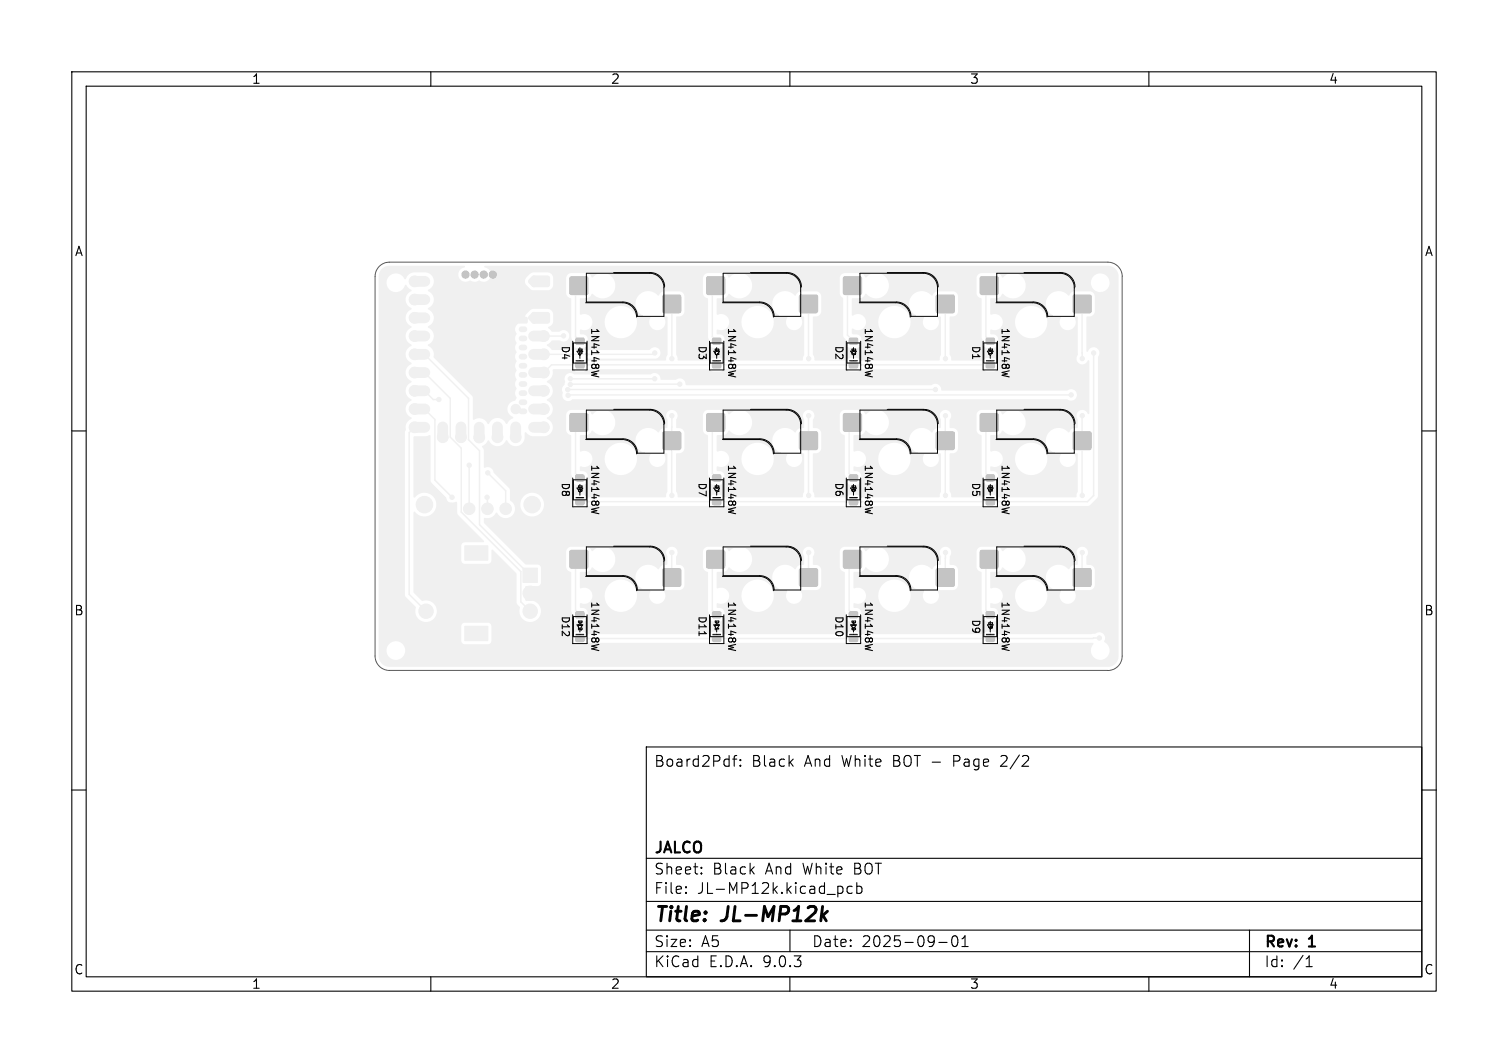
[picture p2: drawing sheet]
<svg xmlns="http://www.w3.org/2000/svg" width="210mm" height="148mm" viewBox="0 0 210 148" stroke-linecap="round" stroke-linejoin="round" font-family="sans-serif">
<g fill="#f0f0f0" stroke="#f0f0f0" stroke-width=".14">
<path d="M92.3 41.1h.2h2.2l.1 .2-.1 2.2-.1 .1-2.3-.1v-.2z"/>
<path d="M79.4 38.6l.2-.1 2.2 .1 .1 .2-.1 2.1-.2 .1-2.2-.1-.1-.1z"/>
<path d="M149.5 60.2l.2-.1 2.2 .1 .1 .2-.1 2.1-.2 .1-2.2-.1-.1-.1z"/>
<path d="M136.6 57.6h.1h2.3v.2v2.2l-.2 .1-2.2-.1-.1-.2z"/>
<path d="M64.7 76h3.2v2h-3.2z"/>
<path d="M64.7 87.2h3.2v2h-3.2z"/>
<path d="M72.8 79.1h2v2h-2z"/>
<path d="M74.1 43.6l.3-.1 2 .1 .1 .2v1.1l-.3 .1-2-.1-.2-.2z"/>
<path d="M73.7 44l.5-.4 .2-.1 .6 .5 .1 .3-.5 .6-.3 .1-.6-.6z"/>
<path d="M75.1 41.1l.3-.1h.9l.2 .3-.1 1-.3 .2-1-.1-.1-.3z"/>
<path d="M73.6 41.1l.3-.1h2.3l.3 .2v1l-.2 .2-.2 .1-2.3-.1-.2-.2z"/>
<path d="M72.3 44.2h1l.1 .1v.6l-.1 .1h-1l-.1-.2z"/>
<path d="M74.1 38.6l.3-.2 2 .1 .1 .2v1.1l-.3 .1h-2l-.2-.3z"/>
<path d="M73.7 39l.5-.5 .2-.1 .6 .6 .1 .2-.5 .6-.3 .1-.6-.6z"/>
<path d="M62 70h1.6v1.6h-1.6z"/>
<path d="M92.3 60.2l.2-.1 2.2 .1 .1 .2-.1 2.1-.1 .1-2.3-.1v-.1z"/>
<path d="M79.4 57.6h.2h2.2l.1 .2-.1 2.2-.2 .1-2.2-.1-.1-.2z"/>
<path d="M111.4 79.2h.2h2.2l.1 .2-.1 2.2-.2 .1-2.2-.1-.1-.2z"/>
<path d="M98.5 76.7l.1-.1 2.3 .1v.2v2.1l-.2 .1-2.2-.1-.1-.1z"/>
<path d="M111.4 60.2l.2-.1 2.2 .1 .1 .2-.1 2.1-.2 .1-2.2-.1-.1-.1z"/>
<path d="M98.5 57.6h.1h2.3v.2v2.2l-.2 .1-2.2-.1-.1-.2z"/>
<path d="M149.5 41.1h.2h2.2l.1 .2-.1 2.2-.2 .1-2.2-.1-.1-.2z"/>
<path d="M136.6 38.6l.1-.1 2.3 .1v.2v2.1l-.2 .1-2.2-.1-.1-.1z"/>
<path d="M111.4 41.1h.2h2.2l.1 .2-.1 2.2-.2 .1-2.2-.1-.1-.2z"/>
<path d="M98.5 38.6l.1-.1 2.3 .1v.2v2.1l-.2 .1-2.2-.1-.1-.1z"/>
<path d="M130.4 79.2h.2h2.2l.1 .2-.1 2.2-.1 .1-2.3-.1v-.2z"/>
<path d="M117.5 76.7l.2-.1 2.2 .1 .1 .2-.1 2.1-.2 .1-2.2-.1-.1-.1z"/>
<path d="M92.3 79.2h.2h2.2l.1 .2-.1 2.2-.1 .1-2.3-.1v-.2z"/>
<path d="M79.4 76.7l.2-.1 2.2 .1 .1 .2-.1 2.1-.2 .1-2.2-.1-.1-.1z"/>
<path d="M149.5 79.2h.2h2.2l.1 .2-.1 2.2-.2 .1-2.2-.1-.1-.2z"/>
<path d="M136.6 76.7l.1-.1 2.3 .1v.2v2.1l-.2 .1-2.2-.1-.1-.1z"/>
<path d="M130.4 60.2l.2-.1 2.2 .1 .1 .2-.1 2.1-.1 .1-2.3-.1v-.1z"/>
<path d="M117.5 57.6h.2h2.2l.1 .2-.1 2.2-.2 .1-2.2-.1-.1-.2z"/>
<path d="M130.4 41.1h.2h2.2l.1 .2-.1 2.2-.1 .1-2.3-.1v-.2z"/>
<path d="M117.5 38.6l.2-.1 2.2 .1 .1 .2-.1 2.1-.2 .1-2.2-.1-.1-.1z"/>
<path d="M118.3 50.4h1.1v.8h-1.1z"/>
<path d="M118.3 47.1h1.1v.8h-1.1z"/>
<path d="M80.2 88.5h1.1v.8h-1.1z"/>
<path d="M80.2 85.2h1.1v.8h-1.1z"/>
<path d="M99.3 50.4h1v.8h-1z"/>
<path d="M99.3 47.1h1v.8h-1z"/>
<path d="M118.3 88.5h1.1v.8h-1.1z"/>
<path d="M118.3 85.2h1.1v.8h-1.1z"/>
<path d="M118.3 69.5h1.1v.7h-1.1z"/>
<path d="M118.3 66.2h1.1v.7h-1.1z"/>
<path d="M80.2 50.4h1.1v.8h-1.1z"/>
<path d="M80.2 47.1h1.1v.8h-1.1z"/>
<path d="M137.4 88.5h1v.8h-1z"/>
<path d="M137.4 85.2h1v.8h-1z"/>
<path d="M137.4 69.5h1v.7h-1z"/>
<path d="M137.4 66.2h1v.7h-1z"/>
<path d="M99.3 69.5h1v.7h-1z"/>
<path d="M99.3 66.2h1v.7h-1z"/>
<path d="M80.2 69.5h1.1v.7h-1.1z"/>
<path d="M80.2 66.2h1.1v.7h-1.1z"/>
<path d="M99.3 88.5h1v.8h-1z"/>
<path d="M99.3 85.2h1v.8h-1z"/>
<path d="M137.4 50.4h1v.8h-1z"/>
<path d="M137.4 47.1h1v.8h-1z"/>
<circle cx="73.8" cy="85.1" r="1"/>
<circle cx="73.8" cy="82.6" r="1"/>
<circle cx="59.3" cy="85.1" r="1"/>
<circle cx="59.3" cy="80.1" r="1"/>
<circle cx="71.8" cy="57" r=".65"/>
<circle cx="57.7" cy="39.2" r=".75"/>
<circle cx="57.7" cy="41.7" r=".75"/>
<circle cx="57.7" cy="44.3" r=".75"/>
<circle cx="57.7" cy="46.8" r=".75"/>
<circle cx="57.7" cy="49.3" r=".75"/>
<circle cx="57.7" cy="51.9" r=".75"/>
<circle cx="57.7" cy="54.4" r=".75"/>
<circle cx="57.7" cy="57" r=".75"/>
<circle cx="57.7" cy="59.5" r=".75"/>
<circle cx="61.7" cy="60.9" r=".75"/>
<circle cx="64.2" cy="60.9" r=".75"/>
<circle cx="66.7" cy="60.9" r=".75"/>
<circle cx="69.3" cy="60.9" r=".75"/>
<circle cx="71.8" cy="60.9" r=".75"/>
<circle cx="75.7" cy="59.5" r=".75"/>
<circle cx="75.7" cy="57" r=".75"/>
<circle cx="75.7" cy="54.4" r=".75"/>
<circle cx="75.7" cy="51.9" r=".75"/>
<circle cx="75.7" cy="49.3" r=".75"/>
<circle cx="75.7" cy="46.8" r=".75"/>
<circle cx="68.6" cy="38.2" r=".5"/>
<circle cx="67.4" cy="38.2" r=".5"/>
<circle cx="66.1" cy="38.2" r=".5"/>
<circle cx="64.8" cy="38.2" r=".5"/>
<circle cx="59.1" cy="70.3" r="1.15"/>
<circle cx="74.1" cy="70.3" r="1.15"/>
<circle cx="65.3" cy="70.8" r=".8"/>
<circle cx="67.9" cy="70.8" r=".8"/>
<circle cx="70.4" cy="70.8" r=".8"/>
<circle cx="91.2" cy="49.1" r=".3"/>
<circle cx="152.3" cy="49.1" r=".3"/>
<circle cx="78.5" cy="46.8" r=".3"/>
<circle cx="153.1" cy="88.8" r=".3"/>
<circle cx="61.1" cy="55.6" r=".3"/>
<circle cx="67.9" cy="65.8" r=".3"/>
<circle cx="65.3" cy="64.8" r=".3"/>
<circle cx="63" cy="69.2" r=".3"/>
<circle cx="67.8" cy="69.2" r=".3"/>
<circle cx="149.2" cy="55" r=".3"/>
<circle cx="150.7" cy="57.9" r=".3"/>
<circle cx="150.7" cy="69" r=".3"/>
<circle cx="79.1" cy="55.1" r=".3"/>
<circle cx="150.7" cy="76.9" r=".3"/>
<circle cx="150.7" cy="49.9" r=".3"/>
<circle cx="131.7" cy="49.9" r=".3"/>
<circle cx="131.7" cy="69" r=".3"/>
<circle cx="130.3" cy="54.2" r=".3"/>
<circle cx="131.7" cy="76.9" r=".3"/>
<circle cx="131.7" cy="57.9" r=".3"/>
<circle cx="79.1" cy="54.3" r=".3"/>
<circle cx="112.6" cy="69" r=".3"/>
<circle cx="79.4" cy="53.5" r=".3"/>
<circle cx="112.6" cy="57.9" r=".3"/>
<circle cx="112.6" cy="76.9" r=".3"/>
<circle cx="112.6" cy="49.9" r=".3"/>
<circle cx="94.7" cy="53.5" r=".3"/>
<circle cx="79.4" cy="52.7" r=".3"/>
<circle cx="93.6" cy="69" r=".3"/>
<circle cx="93.6" cy="57.9" r=".3"/>
<circle cx="91.2" cy="52.7" r=".3"/>
<circle cx="93.6" cy="76.9" r=".3"/>
<circle cx="93.6" cy="49.9" r=".3"/>
</g>
<g fill="none" stroke="#f0f0f0" stroke-width="1.5">
<path d="M57.7 39.2h1.5M57.7 41.7h1.5M57.7 44.3h1.5M57.7 46.8h1.5M57.7 49.3h1.5M57.7 51.9h1.5M57.7 54.4h1.5M57.7 57h1.5M57.7 59.5h1.5M61.7 59.4v1.5M64.2 59.4v1.5M66.7 59.5v1.4"/>
<path d="M69.3 59.4v1.5M71.8 59.4v1.5M74.3 46.8h1.4M74.3 49.3h1.4M74.3 51.9h1.4M74.3 54.4h1.4M74.3 57h1.4M74.3 59.5h1.4"/>
</g>
<path d="M72.6 57.3h.4M72.6 56h.4M72.6 54.7h.4M72.6 53.5h.4M72.6 52.2h.4M72.6 50.9h.4M72.6 49.7h.4M72.6 48.4h.4M72.6 47.1h.4M72.6 45.8h.4" fill="none" stroke="#f0f0f0" stroke-width=".8"/>
<g fill="none" stroke="#f0f0f0" stroke-width=".2">
<path d="M80.6 39.8l-.4 .4v6.7l.6 .6M99.7 39.8l-.5 .4v6.7l.6 .6M118.7 39.8l-.7 .7v6.2l.9 .8M137.8 39.8l-.5 .4v6.7l.6 .6M57.7 59.5l-.7 .7v22.6l2.3 2.3M59.1 54.4l1.2 1.2h.8M59.1 57l1.5 1.4v8.5l2.4 2.3M59.1 49.3l6.1 6.2v5.7l1.6 1.6v10.2l7 7.1M59.1 51.9l3.6 3.6v5.4l1.5 1.5v8.9l8.3 8.3v4.2l1.3 1.3M78.5 46.8h-2.8M79.1 54.2h51.2M79.1 54.2v.1"/>
<path d="M79.4 52.7h11.8M80.6 58.8l-.4 .5v6.6l.6 .7M91.2 49.1l-.2 .2h-15.3M93.5 42.3l.1 7.6M93.6 57.9v11.1M93.6 59.5h-.1M94.7 53.5h-15.3M99.7 58.8l-.5 .5v6.6l.6 .7M112.6 42.3v7.6M112.6 57.9v11.1M118.7 58.8l-.4 .5v6.6l.6 .7M131.6 42.3l.1 7.6"/>
<path d="M131.7 57.9v11.1M137.8 58.8l-.5 .5v6.6l.6 .7M137.9 50.8h-61.1l-1.1 1.1M149.2 55l-70.1 .1M150.7 42.3v7.6M150.7 57.9v11.1M152.3 49.1v19.9l-.9 .9h-70.6M65.3 64.8v6M67.8 69.2l.1 1.6M67.9 65.8l2.5 2.5v2.5M80.6 77.9l-.4 .4v6.7l.6 .6M93.5 76.9v3.5"/>
<path d="M93.6 76.9h-.1M99.7 77.9l-.5 .4v6.7l.6 .6M112.6 76.9v3.5M118.7 77.9l-.4 .4v6.7l.6 .6M131.7 76.9l-.1 3.5M137.8 77.9l-.5 .4v6.7l.6 .6M150.7 76.9v3.5M153.1 88.8l-72.3 .1"/>
</g>
<path d="M53.2 37.4l.4-.3 .6-.1h10.4l.2 .1-.1 .1a1.02 1.02 0 0 0-.8 1.4 1.02 1.02 0 0 0 1.6 .4 1.29 1.29 0 0 0 1.3 .1 1.01 1.01 0 0 0 1.5-.5 1.01 1.01 0 0 0-.8-1.4l-.1-.1 .2-.1h86.6a1.5 1.5 0 0 1 1.6 1.4v.9h-1.3v-.2a1.3 1.3 0 0 0-1.6-1 1.3 1.3 0 0 0-.9 1.6h-9.2v-.3a1.78 1.78 0 0 0-1.3-1.3 1.78 1.78 0 0 0-1.8 .5h-.1l-.3-.4-.4-.2h-2.2a.75 .75 0 0 0-.7 .7v1h-12.2a1.83 1.83 0 0 0-1.3-1.6 1.83 1.83 0 0 0-1.9 .5 1.05 1.05 0 0 0-.8-.6h-2.3a.75 .75 0 0 0-.6 .7v1h-12.2a1.83 1.83 0 0 0-1.2-1.6 1.83 1.83 0 0 0-2 .5 1.05 1.05 0 0 0-.8-.6h-2.2a.75 .75 0 0 0-.6 .7v1h-12.2a1.78 1.78 0 0 0-1.2-1.6 1.78 1.78 0 0 0-1.9 .5h-.2l-.3-.4-.3-.2h-2.3a.75 .75 0 0 0-.7 .7h-1.8v-.3l-.3-.3-.4-.2h-2l-.5 .2a1.42 1.42 0 0 0-.7 1v.2a1.42 1.42 0 0 0 .7 .9l.5 .2h2a.8 .8 0 0 0 .7-.7v-1h1.8v2.1a.94 .94 0 0 0 .7 .8l.1 5.4 .1 1 .2 .3 .3 .1h1.2l.4-.4 .1-.8a.81 .81 0 0 0-1.1-.7v-.5l.1-.1a1.15 1.15 0 0 0 1.6-1.1 1.15 1.15 0 0 0-1.7-1v-2.2l1.2-.1 .5-.6a1.83 1.83 0 0 0 2 .5 1.83 1.83 0 0 0 1.2-1.7h12.2v1.1a.94 .94 0 0 0 .7 .8v5.4l.2 1 .2 .3 .3 .1h1.2l.3-.4 .1-.8a.81 .81 0 0 0-1-.7l-.1-.5 .1-.1a1.15 1.15 0 0 0 1.7-1.1 1.15 1.15 0 0 0-1.7-1l-.1-2.2 1.2-.1 .5-.6a1.83 1.83 0 0 0 2.1 .5 1.83 1.83 0 0 0 1.1-1.7h12.2l.1 1.2 .1 .3 .3 .4 .1 5.3 .2 .3 .1 .7 .2 .4 .3 .1h1.1l.3-.1 .2-.3v-.9l-.1-.3-.3-.2-.7-.1-.1-.1-.1-.5 .2-.2a1.15 1.15 0 0 0 1.5-.1 1.15 1.15 0 0 0 0-1.6 1.15 1.15 0 0 0-1.6 0l-.1-2.4 1.5-.1 .5-.6a1.83 1.83 0 0 0 2 .5 1.83 1.83 0 0 0 1.2-1.7h12.2v1.1a.94 .94 0 0 0 .7 .8v5.4l.2 1 .2 .3 .3 .1h1.2l.3-.4 .1-.8a.81 .81 0 0 0-1-.7l-.1-.5 .1-.1a1.15 1.15 0 0 0 1.7-1.1 1.15 1.15 0 0 0-1.7-1l-.1-2.2 1.2-.1 .5-.6a1.83 1.83 0 0 0 2.1 .5 1.83 1.83 0 0 0 1.1-1.7h9.2a1.3 1.3 0 0 0 1.4 1 1.3 1.3 0 0 0 1.1-1.4h1.3v9.8h-2.7v-.2a.86 .86 0 0 0-.9-.6 .86 .86 0 0 0-.8 .7l-.1-.1v-4.8a.86 .86 0 0 0 1.2-.7v-2.2l-.3-.5-.4-.1h-2.2a.93 .93 0 0 0-.7 .6l-.2-.1a1.8 1.8 0 0 0-3 .7 1.8 1.8 0 0 0 2 2.3l-.1 .6h-1.7a2.26 2.26 0 0 0-3.5-1.8 2.26 2.26 0 0 0 0 3.9 2.26 2.26 0 0 0 3.5-1.8v-.3h1.7a1.15 1.15 0 0 0 1.4 1.2 1.15 1.15 0 0 0 .6-1.8h.4l.1 .1v5.1a1.04 1.04 0 0 0 .1 1.2h-11.2l-.1-.4-.6-.3-.9 .1-.6 .3h-4.3l-.1-.5-.2-.4 .1-5.2a.86 .86 0 0 0 1.1-.7v-2.2l-.3-.5-.4-.1h-2.1a.93 .93 0 0 0-.8 .6l-.1-.1a1.8 1.8 0 0 0-3 .7 1.8 1.8 0 0 0 2 2.3l-.2 .6h-1.7a2.26 2.26 0 0 0-3.4-1.8 2.26 2.26 0 0 0 0 3.9 2.26 2.26 0 0 0 3.4-1.8v-.3h1.7a1.15 1.15 0 0 0 1.5 1.2 1.15 1.15 0 0 0 .6-1.8h.3l.1 .1v5.2l-.2 .8h-10.9l-.5-.3-1-.1-.6 .4h-4.3l-.1-.1v-.4l-.2-.4v-5.2a.86 .86 0 0 0 1.2-.7v-2.2l-.3-.5-.4-.1h-2.2a.93 .93 0 0 0-.7 .6l-.2-.1a1.8 1.8 0 0 0-3 .7 1.8 1.8 0 0 0 2 2.3l-.1 .6h-1.7a2.26 2.26 0 0 0-3.5-1.8 2.26 2.26 0 0 0 0 3.9 2.26 2.26 0 0 0 3.5-1.8v-.3h1.7a1.15 1.15 0 0 0 1.4 1.2 1.15 1.15 0 0 0 .6-1.8h.4l.1 .1v5.2l-.2 .8h-10.9l-.6-.3-.9-.1-.7 .4h-4.2l-.1-.1-.1-.4-.1-.3v-5.2l.1-.1a.8 .8 0 0 0 1-.7v-2.2l-.3-.5-.4-.1h-2.1a.93 .93 0 0 0-.8 .6l-.1-.1a1.8 1.8 0 0 0-3 .7 1.8 1.8 0 0 0 2 2.3l-.2 .6h-1.7a2.26 2.26 0 0 0-3.4-1.8 2.26 2.26 0 0 0 0 3.9 2.26 2.26 0 0 0 3.4-1.8v-.3h1.7a1.15 1.15 0 0 0 1.5 1.2 1.15 1.15 0 0 0 .6-1.8h.3l.2 .1v5.2l-.3 .8h-10.9l-.1-.1 .1-.2h9.1a.83 .83 0 0 0 1-.5 .83 .83 0 0 0-.4-1 .83 .83 0 0 0-1.1 .3h-13.5l-.7-.6v-.1l.6-.6h1.2a.82 .82 0 0 0 1.1-.1 .82 .82 0 0 0-.1-1.2 .82 .82 0 0 0-1.1 .1h-1l-.3-.4a.21 .21 0 0 1-.2-.1 .21 .21 0 0 1 0-.2 .81 .81 0 0 0 .6-.8v-1.1l-.1-.3-.3-.2-2.3-.1-.5 .2a1.42 1.42 0 0 0-.7 1l.2 .6-.2 .1a1.1 1.1 0 0 0-1.3 .5 1.31 1.31 0 0 0 .1 1.2 .97 .97 0 0 0 0 1.2 1.27 1.27 0 0 0 0 1.3 1.23 1.23 0 0 0 0 1.3 1.23 1.23 0 0 0 0 1.2 1.23 1.23 0 0 0 0 1.3 1.23 1.23 0 0 0 0 1.3 1.23 1.23 0 0 0 0 1.2 .74 .74 0 0 1-.7 .6 1.18 1.18 0 0 0-.5 1.1 1.18 1.18 0 0 0 .8 1v.1l-.6 .4-.3 .4h-.2a1.27 1.27 0 0 0-1.2-.8 1.27 1.27 0 0 0-1.1 .8h-.2a1.36 1.36 0 0 0-2-.6l-.1-.1v-2.9l-.1-.3-5.3-5.4a1.44 1.44 0 0 0-.8-1.6v-.1a1.31 1.31 0 0 0 .8-1.3 1.31 1.31 0 0 0-.8-1.2v-.1a1.31 1.31 0 0 0 .8-1.2 1.31 1.31 0 0 0-.8-1.2v-.1a1.32 1.32 0 0 0 .8-1.3 1.32 1.32 0 0 0-.8-1.2v-.1a1.25 1.25 0 0 0 .8-1.3 1.25 1.25 0 0 0-1.1-1.1l-1.9 .1a1.64 1.64 0 0 0-1 .9 1.49 1.49 0 0 0-1.6-.8 1.31 1.31 0 0 0-.6 2.2 1.31 1.31 0 0 0 2.2-.6h.2l.3 .4 .4 .3v.2a1.27 1.27 0 0 0-.8 1.1 1.27 1.27 0 0 0 .8 1.2v.1a1.33 1.33 0 0 0-.8 1.3 1.33 1.33 0 0 0 .8 1.2v.1a1.27 1.27 0 0 0-.8 1.2 1.27 1.27 0 0 0 .8 1.2v.1a1.33 1.33 0 0 0-.8 1.3 1.33 1.33 0 0 0 .8 1.2v.1a1.27 1.27 0 0 0-.8 1.2 1.27 1.27 0 0 0 .8 1.2v.1a1.33 1.33 0 0 0-.8 1.2 1.33 1.33 0 0 0 .8 1.3v.1a1.31 1.31 0 0 0-.8 1.2 1.31 1.31 0 0 0 .8 1.2v.1a1.34 1.34 0 0 0-.8 1.6l-.1 .3v22.6l.1 .3 1.4 1.4a1.54 1.54 0 0 0 .7 1.9 1.54 1.54 0 0 0 2-.5 1.56 1.56 0 0 0-.1-1.8 1.56 1.56 0 0 0-1.8-.5l-1.1-1.1v-11.1l.2-.2a1.67 1.67 0 0 0 2.4 .3 1.67 1.67 0 0 0 0-2.5 1.67 1.67 0 0 0-2.5 .3l-.1-.1v-8.4l1.7-.1 .5-.1 .2 .1v6.2l.1 .3 2 2.1a.89 .89 0 0 0 1.5 .6v1.5l.2 .3 3.6 3.7-.1 .1h-2.6l-.3 .1-.2 .4 .1 2.2 .4 .3 3.5-.1 .2-.3v-1.5l.1-.1 .1 .1 3.3 3.2v3.9a1.02 1.02 0 0 0 .5 .9 1.51 1.51 0 0 0 1.2 2 1.51 1.51 0 0 0 1.7-1.7 1.51 1.51 0 0 0-2-1.2l-.2-.2v-1.8l1.8-.1 .4-.3v-2.4l-.4-.3h-1.8l-5.7-5.8v-.6l.1-.1a1.46 1.46 0 0 0 1.6-.7 1.4 1.4 0 0 0 2.2 .4 1.38 1.38 0 0 0-.3-2.2v-1.4l-.1-.2-2.1-2.2a.89 .89 0 0 0-1.3-.7l-.1-2.4-.3-.5 .6-.5 .2-.4 .2 .1a1.32 1.32 0 0 0 1.3 .7 1.32 1.32 0 0 0 1.1-.8l.2 .1a1.25 1.25 0 0 0 1.3 .7 1.25 1.25 0 0 0 1.1-1.1v-.7l.1-.1 .8 .5h2a1.27 1.27 0 0 0 1-1.1 1.27 1.27 0 0 0-.8-1.3v-.1a1.33 1.33 0 0 0 .8-1.3 1.33 1.33 0 0 0-.9-1.2l.1-.1a1.31 1.31 0 0 0 .8-1.3 1.31 1.31 0 0 0-.9-1.2l.1-.1a1.38 1.38 0 0 0 .8-1.5l2.7-.1 .5 .3 1 .1 .6-.4h16.9l.6 .3 .9 .1 .7-.4h16.9l.5 .3 1 .1 .6-.4h16.9l.6 .3 .9 .1 .4-.2 .2-.3 .1-.8h11.2a.87 .87 0 0 0 1.4-.4l.1 .2v4.6h-1.7l-.1-.1a.84 .84 0 0 0-1.3-.4h-17.4l-.1-.1a.83 .83 0 0 0-.5-.8 .83 .83 0 0 0-.9 .1h-34.1l-.1-.1a.83 .83 0 0 0-.5-.8 .83 .83 0 0 0-.9 .2h-2l-.1-.1a.83 .83 0 0 0-.5-.8 .83 .83 0 0 0-.9 .1h-10.6a.85 .85 0 0 0-1.1 0 .85 .85 0 0 0-.2 1.1l-.1 .4-.2 .1a.93 .93 0 0 0 0 1.1 .82 .82 0 0 0 .3 .9 .82 .82 0 0 0 1.1-.1h68.8a.83 .83 0 0 0 .9 .1 .83 .83 0 0 0 .5-.8h1.7v2.6l-.2 .1a.82 .82 0 0 0-1.2-.4 .82 .82 0 0 0-.2 1.2v.3h-7.3a1.83 1.83 0 0 0-1.2-1.6 1.83 1.83 0 0 0-2 .6 1.05 1.05 0 0 0-.8-.6h-2.2l-.5 .3-.1 .4v2.2a.77 .77 0 0 0 .6 .6l.1 .1v5.3l.1 .8a.72 .72 0 0 0 .7 .7h.9l.3-.2 .3-.4v-.7a.84 .84 0 0 0-1-.6l-.1-.6 .1-.1a1.15 1.15 0 0 0 1.7-1 1.15 1.15 0 0 0-1.7-1l-.1-2.3 1.2-.1 .5-.6a1.83 1.83 0 0 0 2.1 .6 1.83 1.83 0 0 0 1.1-1.8h7.3l-.1 .9a.91 .91 0 0 0-1.1 .6h-.1a1.81 1.81 0 0 0-3.1 .6 1.81 1.81 0 0 0 2 2.4l-.1 .6h-1.7a2.26 2.26 0 0 0-3.5-1.8 2.26 2.26 0 0 0 0 3.8 2.26 2.26 0 0 0 3.5-1.8v-.2h1.7a1.15 1.15 0 0 0 1.4 1.2 1.15 1.15 0 0 0 .6-1.8l.4-.1 .1 .1v5.2l-.2 .8h-10.9l-.6-.3h-.9l-.7 .3h-4.2h-.1l-.1-.4-.2-.4v-5.2l.2-.1a.81 .81 0 0 0 1-.7v-2.2a.88 .88 0 0 0-1.1-.6l-.1-1.1a.82 .82 0 0 0 0-1.2 .82 .82 0 0 0-1.1 0 .82 .82 0 0 0-.1 1.1v.3h-7.2a1.83 1.83 0 0 0-1.3-1.6 1.83 1.83 0 0 0-1.9 .6 1.05 1.05 0 0 0-.8-.6h-2.3l-.4 .3-.2 .4 .1 2.2a.77 .77 0 0 0 .6 .6l.1 .1v5.3l.1 .8a.72 .72 0 0 0 .6 .7h1l.3-.2 .2-.4v-.7a.84 .84 0 0 0-1-.6v-.6l.1-.1a1.15 1.15 0 0 0 1.6-1 1.15 1.15 0 0 0-1.7-1v-2.3l1.2-.1 .5-.6a1.83 1.83 0 0 0 2 .6 1.83 1.83 0 0 0 1.2-1.8h7.2v.9a.91 .91 0 0 0-1.1 .6h-.1a1.81 1.81 0 0 0-3.1 .6 1.81 1.81 0 0 0 2 2.4l-.2 .6h-1.7a2.26 2.26 0 0 0-3.4-1.8 2.26 2.26 0 0 0 0 3.8 2.26 2.26 0 0 0 3.4-1.8v-.2h1.7a1.15 1.15 0 0 0 1.5 1.2 1.15 1.15 0 0 0 .6-1.8l.3-.1 .1 .1v5.2l-.2 .8h-10.9l-.5-.3h-1l-.6 .3h-4.3h-.1v-.4l-.2-.4v-5.2l.1-.1a.81 .81 0 0 0 1.1-.7v-2.2a.88 .88 0 0 0-1.1-.6l-.1-1.1a.82 .82 0 0 0 0-1.2 .82 .82 0 0 0-1.1 0 .82 .82 0 0 0-.1 1.1v.3h-7.3a1.83 1.83 0 0 0-1.2-1.6 1.83 1.83 0 0 0-2 .6 1.05 1.05 0 0 0-.8-.6h-2.2l-.5 .3-.1 .4v2.2a.77 .77 0 0 0 .6 .6l.1 .1v5.3l.1 .8a.72 .72 0 0 0 .7 .7h.9l.3-.2 .3-.4v-.7a.84 .84 0 0 0-1-.6l-.1-.6 .1-.1a1.15 1.15 0 0 0 1.7-1 1.15 1.15 0 0 0-1.7-1l-.1-2.3 1.2-.1 .5-.6a1.83 1.83 0 0 0 2.1 .6 1.83 1.83 0 0 0 1.1-1.8h7.3l-.1 .9a.91 .91 0 0 0-1.1 .6h-.1a1.81 1.81 0 0 0-3.1 .6 1.81 1.81 0 0 0 2 2.4l-.1 .6h-1.7a2.26 2.26 0 0 0-3.5-1.8 2.26 2.26 0 0 0 0 3.8 2.26 2.26 0 0 0 3.5-1.8v-.2h1.7a1.15 1.15 0 0 0 1.4 1.2 1.15 1.15 0 0 0 .6-1.8l.4-.1 .1 .1v5.2l-.2 .8h-10.9l-.6-.3h-.9l-.7 .3h-4.2h-.1l-.1-.4-.2-.4v-5.2l.2-.1a.81 .81 0 0 0 1-.7v-2.2a.87 .87 0 0 0-1.1-.6v-1.1a.82 .82 0 0 0-.1-1.2 .82 .82 0 0 0-1.1 0 .82 .82 0 0 0 0 1.2v.2h-7.3a1.78 1.78 0 0 0-1.2-1.6 1.78 1.78 0 0 0-1.9 .5l-.2 .1-.3-.5-.3-.1h-2.5l-.3 .3-.1 .3-.1 2.2a.94 .94 0 0 0 .7 .7l.1 5.4 .1 1.1 .2 .2 .3 .2 1.2-.1 .4-.3 .1-.8a.81 .81 0 0 0-1.1-.7v-.6l.1-.1a1.15 1.15 0 0 0 1.6-1 1.15 1.15 0 0 0-1.7-1v-2.3l1.2-.1 .5-.6a1.83 1.83 0 0 0 2 .6 1.83 1.83 0 0 0 1.2-1.8h7.3l-.1 .8-.1 .1a.85 .85 0 0 0-1 .6h-.1a1.81 1.81 0 0 0-3.1 .6 1.81 1.81 0 0 0 2 2.4l-.2 .6h-1.7a2.26 2.26 0 0 0-3.4-1.8 2.26 2.26 0 0 0 0 3.8 2.26 2.26 0 0 0 3.4-1.8v-.2h1.7a1.15 1.15 0 0 0 1.5 1.2 1.15 1.15 0 0 0 .6-1.8l.3-.1 .1 .1v5.2l-.2 .8h-10.9l-.5-.3h-1l-.4 .2-.2 .2v.8h-3.9a1.66 1.66 0 0 0-2.6-1.3 1.66 1.66 0 0 0 0 2.9 1.66 1.66 0 0 0 2.6-1.3v-.3h3.9a.72 .72 0 0 0 .6 .7h1l.5-.3h16.9l.7 .3h.9l.6-.3h16.9l.6 .3h1l.5-.3h16.9l.6 .3h.9l.7-.3 12.7-.1 1.1-1 .1-.3v-19.4l.2-.6h2.7v30.3h-3.3a.85 .85 0 0 0-1.1-.8l-.1-1.1a.82 .82 0 0 0 0-1.1 .82 .82 0 0 0-1.1-.1 .82 .82 0 0 0-.1 1.2v.3h-7.3a1.83 1.83 0 0 0-1.2-1.6 1.83 1.83 0 0 0-2 .5 1.05 1.05 0 0 0-.8-.6h-2.2l-.5 .3-.1 .4v2.1l.2 .5h-2.8a.85 .85 0 0 0-1.1-.8v-1.1a.83 .83 0 0 0-.1-1.2 .83 .83 0 0 0-1.2 .1 .83 .83 0 0 0 .1 1.2l-.1 .2h-7.2v-.3a1.84 1.84 0 0 0-1.4-1.3 1.84 1.84 0 0 0-1.8 .5 1.05 1.05 0 0 0-.8-.6h-2.3l-.4 .3-.2 .4v2.1l.2 .5h-2.7a.85 .85 0 0 0-1.1-.8l-.1-1.1a.82 .82 0 0 0 0-1.1 .82 .82 0 0 0-1.1-.1 .82 .82 0 0 0-.1 1.2v.3h-7.3a1.83 1.83 0 0 0-1.2-1.6 1.83 1.83 0 0 0-2 .5 1.05 1.05 0 0 0-.8-.6h-2.2l-.5 .3-.1 .4v2.1l.2 .5h-2.8a.85 .85 0 0 0-1.1-.8l-.1-1.1a.82 .82 0 0 0 0-1.1 .82 .82 0 0 0-1.1-.1 .82 .82 0 0 0-.1 1.2v.3h-7.2a1.83 1.83 0 0 0-1.3-1.6 1.83 1.83 0 0 0-1.9 .5 1.05 1.05 0 0 0-.8-.6h-2.3l-.4 .3-.2 .4 .1 2.2a.77 .77 0 0 0 .6 .6l.1 .1v5.4l.1 .8a.72 .72 0 0 0 .6 .7l1-.1 .3-.1 .2-.4v-.8a.84 .84 0 0 0-1-.6v-.5l.1-.1a1.15 1.15 0 0 0 1.6-1.1 1.15 1.15 0 0 0-1.7-1v-2.2l1.2-.1 .5-.6a1.84 1.84 0 0 0 2 .5 1.84 1.84 0 0 0 1.2-1.7h7.2v.8l-.4 .1a.87 .87 0 0 0-.8 .6l-.1-.1a1.8 1.8 0 0 0-3 .7 1.8 1.8 0 0 0 2 2.3l-.2 .6h-1.7v-.3a2.26 2.26 0 0 0-3.7-1.3 2.26 2.26 0 0 0 .5 3.8 2.26 2.26 0 0 0 3.2-2.2l1.7 .1a1.15 1.15 0 0 0 1.5 1.1 1.15 1.15 0 0 0 .6-1.8h2.2l.5-.3 .1-.4v-2.1h2.8l.4 .2 .1 .1v5.4l.1 .8a.72 .72 0 0 0 .7 .7l.9-.1 .3-.1 .3-.4v-.8a.84 .84 0 0 0-1-.6l-.1-.5 .1-.1a1.15 1.15 0 0 0 1.7-1.1 1.15 1.15 0 0 0-1.7-1l-.1-2.2 1.2-.1 .5-.6a1.84 1.84 0 0 0 2.1 .5 1.84 1.84 0 0 0 1.1-1.7h7.3v.8l-.5 .1a.87 .87 0 0 0-.7 .6l-.2-.1a1.8 1.8 0 0 0-3 .7 1.8 1.8 0 0 0 2 2.3l-.1 .6h-1.7l-.1-.3a2.26 2.26 0 0 0-3.6-1.3 2.26 2.26 0 0 0 .5 3.8 2.26 2.26 0 0 0 3.2-2.2l1.7 .1a1.15 1.15 0 0 0 1.4 1.1 1.15 1.15 0 0 0 .6-1.8h2.3l.4-.3 .2-.4v-2.1h2.7l.5 .2 .1 .1v5.4l.1 .8a.72 .72 0 0 0 .6 .7l1-.1 .3-.1 .2-.4v-.8a.84 .84 0 0 0-1-.6v-.5l.1-.1a1.15 1.15 0 0 0 1.6-1.1 1.15 1.15 0 0 0-1.7-1v-2.2l1.2-.1 .5-.6a1.84 1.84 0 0 0 2 .5 1.84 1.84 0 0 0 1.2-1.7h7.2v.7l-.1 .2a.86 .86 0 0 0-1 .4l-.1 .2a1.81 1.81 0 0 0-3.1 .5 1.81 1.81 0 0 0 2 2.4l-.2 .6h-1.7v-.3a2.26 2.26 0 0 0-3.7-1.3 2.26 2.26 0 0 0 .5 3.8 2.26 2.26 0 0 0 3.2-2.2l1.7 .1a1.15 1.15 0 0 0 1.5 1.1 1.15 1.15 0 0 0 .6-1.8h2.2l.5-.3 .1-.4v-2.1h2.8l.4 .2 .1 .1v5.4l.1 .8a.72 .72 0 0 0 .7 .7l.9-.1 .3-.1 .3-.4v-.8a.84 .84 0 0 0-1-.6l-.1-.5 .1-.1a1.15 1.15 0 0 0 1.7-1.1 1.15 1.15 0 0 0-1.7-1l-.1-2.2 1.2-.1 .5-.6a1.84 1.84 0 0 0 2.1 .5 1.84 1.84 0 0 0 1.1-1.7h7.3v.8l-.5 .1a.87 .87 0 0 0-.7 .6l-.2-.1a1.8 1.8 0 0 0-3 .7 1.8 1.8 0 0 0 2 2.3l-.1 .6h-1.7l-.1-.3a2.26 2.26 0 0 0-3.6-1.3 2.26 2.26 0 0 0 .5 3.8 2.26 2.26 0 0 0 3.2-2.2l1.7 .1a1.15 1.15 0 0 0 1.4 1.1 1.15 1.15 0 0 0 .6-1.8h2.3l.4-.3 .2-.4v-2.1h3.3v7.8h-87.4l-.1-.4-.3-.1h-3.3l-.3 .1-.2 .3v2.1l.2 .4 .3 .1 3.5-.1 .2-.4v-2h87.4v3.3h-1.3l-.2-.6-.5-.6a.83 .83 0 0 0-.2-1.1 .83 .83 0 0 0-1.1 0l-13.5 .1-.6-.3-.9-.1-.7 .4h-16.9l-.5-.3-1-.1-.6 .4h-16.9l-.6-.3-.9-.1-.7 .4h-16.9l-.5-.3h-1.1a.72 .72 0 0 0-.5 .6v.8l.2 .3 .4 .2 1-.1 .5-.3h16.9l.7 .4 .9-.1 .6-.3h16.9l.6 .4 1-.1 .5-.3h16.9l.7 .4 .9-.1 .6-.3h13.2l.1 .1-.4 .9h-95.5a1.3 1.3 0 0 0-2-1 1.3 1.3 0 0 0 0 2.2 1.3 1.3 0 0 0 2-1v-.2h95.5a1.3 1.3 0 0 0 1.3 1.4 1.3 1.3 0 0 0 1.3-1.4h1.3v.9a1.48 1.48 0 0 1-1.5 1.4h-100.1a1.5 1.5 0 0 1-1.5-1.5v-52.8l.2-.6z" fill="#f0f0f0"/>
<g fill="#c4c4c4" stroke="#c4c4c4" stroke-width=".14">
<path d="M92.3 41.1h.2h2.2l.1 .2-.1 2.2-.1 .1-2.3-.1v-.2z"/>
<path d="M79.4 38.6l.2-.1 2.2 .1 .1 .2-.1 2.1-.2 .1-2.2-.1-.1-.1z"/>
<path d="M149.5 60.2l.2-.1 2.2 .1 .1 .2-.1 2.1-.2 .1-2.2-.1-.1-.1z"/>
<path d="M136.6 57.6h.1h2.3v.2v2.2l-.2 .1-2.2-.1-.1-.2z"/>
<path d="M92.3 60.2l.2-.1 2.2 .1 .1 .2-.1 2.1-.1 .1-2.3-.1v-.1z"/>
<path d="M79.4 57.6h.2h2.2l.1 .2-.1 2.2-.2 .1-2.2-.1-.1-.2z"/>
<path d="M111.4 79.2h.2h2.2l.1 .2-.1 2.2-.2 .1-2.2-.1-.1-.2z"/>
<path d="M98.5 76.7l.1-.1 2.3 .1v.2v2.1l-.2 .1-2.2-.1-.1-.1z"/>
<path d="M111.4 60.2l.2-.1 2.2 .1 .1 .2-.1 2.1-.2 .1-2.2-.1-.1-.1z"/>
<path d="M98.5 57.6h.1h2.3v.2v2.2l-.2 .1-2.2-.1-.1-.2z"/>
<path d="M149.5 41.1h.2h2.2l.1 .2-.1 2.2-.2 .1-2.2-.1-.1-.2z"/>
<path d="M136.6 38.6l.1-.1 2.3 .1v.2v2.1l-.2 .1-2.2-.1-.1-.1z"/>
<path d="M111.4 41.1h.2h2.2l.1 .2-.1 2.2-.2 .1-2.2-.1-.1-.2z"/>
<path d="M98.5 38.6l.1-.1 2.3 .1v.2v2.1l-.2 .1-2.2-.1-.1-.1z"/>
<path d="M130.4 79.2h.2h2.2l.1 .2-.1 2.2-.1 .1-2.3-.1v-.2z"/>
<path d="M117.5 76.7l.2-.1 2.2 .1 .1 .2-.1 2.1-.2 .1-2.2-.1-.1-.1z"/>
<path d="M92.3 79.2h.2h2.2l.1 .2-.1 2.2-.1 .1-2.3-.1v-.2z"/>
<path d="M79.4 76.7l.2-.1 2.2 .1 .1 .2-.1 2.1-.2 .1-2.2-.1-.1-.1z"/>
<path d="M149.5 79.2h.2h2.2l.1 .2-.1 2.2-.2 .1-2.2-.1-.1-.2z"/>
<path d="M136.6 76.7l.1-.1 2.3 .1v.2v2.1l-.2 .1-2.2-.1-.1-.1z"/>
<path d="M130.4 60.2l.2-.1 2.2 .1 .1 .2-.1 2.1-.1 .1-2.3-.1v-.1z"/>
<path d="M117.5 57.6h.2h2.2l.1 .2-.1 2.2-.2 .1-2.2-.1-.1-.2z"/>
<path d="M130.4 41.1h.2h2.2l.1 .2-.1 2.2-.1 .1-2.3-.1v-.2z"/>
<path d="M117.5 38.6l.2-.1 2.2 .1 .1 .2-.1 2.1-.2 .1-2.2-.1-.1-.1z"/>
<path d="M118.3 50.4h1.1v.8h-1.1z"/>
<path d="M118.3 47.1h1.1v.8h-1.1z"/>
<path d="M80.2 88.5h1.1v.8h-1.1z"/>
<path d="M80.2 85.2h1.1v.8h-1.1z"/>
<path d="M99.3 50.4h1v.8h-1z"/>
<path d="M99.3 47.1h1v.8h-1z"/>
<path d="M118.3 88.5h1.1v.8h-1.1z"/>
<path d="M118.3 85.2h1.1v.8h-1.1z"/>
<path d="M118.3 69.5h1.1v.7h-1.1z"/>
<path d="M118.3 66.2h1.1v.7h-1.1z"/>
<path d="M80.2 50.4h1.1v.8h-1.1z"/>
<path d="M80.2 47.1h1.1v.8h-1.1z"/>
<path d="M137.4 88.5h1v.8h-1z"/>
<path d="M137.4 85.2h1v.8h-1z"/>
<path d="M137.4 69.5h1v.7h-1z"/>
<path d="M137.4 66.2h1v.7h-1z"/>
<path d="M99.3 69.5h1v.7h-1z"/>
<path d="M99.3 66.2h1v.7h-1z"/>
<path d="M80.2 69.5h1.1v.7h-1.1z"/>
<path d="M80.2 66.2h1.1v.7h-1.1z"/>
<path d="M99.3 88.5h1v.8h-1z"/>
<path d="M99.3 85.2h1v.8h-1z"/>
<path d="M137.4 50.4h1v.8h-1z"/>
<path d="M137.4 47.1h1v.8h-1z"/>
<circle cx="68.6" cy="38.2" r=".5"/>
<circle cx="67.4" cy="38.2" r=".5"/>
<circle cx="66.1" cy="38.2" r=".5"/>
<circle cx="64.8" cy="38.2" r=".5"/>
</g>
<g fill="none" stroke="#000" stroke-width=".14">
<path d="M81.7 38.1l8.8-.1a2 2 0 0 1 2 2v4.1h-3.7a2 2 0 0 0-2-2.1l-5.1 .1zM85.5 38l5.1-.1a2 2 0 0 1 2 2M100.7 38.1l8.8-.1a2 2 0 0 1 2 2v4.1h-3.7a2 2 0 0 0-2-2.1l-5.1 .1zM104.5 38l5.1-.1a2 2 0 0 1 2 2M119.8 38.1l8.8-.1a2 2 0 0 1 2 2v4.1h-3.7a2 2 0 0 0-2-2.1l-5.1 .1zM123.6 38l5.1-.1a2 2 0 0 1 2 2M138.8 38.1l8.8-.1a2 2 0 0 1 2 2v4.1h-3.7a2 2 0 0 0-2-2.1l-5.1 .1zM142.6 38l5.1-.1a2 2 0 0 1 2 2M79.8 47.5v4h2v-4M79.9 47.7h1.8v2.9h-1.8zM80.2 50.2h1.1M80.8 49.5v.4"/>
<path d="M81.6 42.2h5.1a2 2 0 0 1 2 2M81.7 57.1h8.8a2 2 0 0 1 2 2v4h-3.7a2 2 0 0 0-2-2h-5.1zM85.5 57h5.1a2 2 0 0 1 2 2M98.8 47.5v4h2v-4M98.9 47.7h1.8v2.9h-1.8zM99.3 50.2h1.1M99.8 49.5v.4M100.6 42.2h5.1a2 2 0 0 1 2 2M100.7 57.1h8.8a2 2 0 0 1 2 2v4h-3.7a2 2 0 0 0-2-2h-5.1zM104.5 57h5.1a2 2 0 0 1 2 2M117.9 47.5v4h2v-4M118 47.7h1.8v2.9h-1.8z"/>
<path d="M118.3 50.2h1.1M118.9 49.5v.4M119.7 42.2h5.1a2 2 0 0 1 2 2M119.8 57.1h8.8a2 2 0 0 1 2 2v4h-3.7a2 2 0 0 0-2-2h-5.1zM123.6 57h5.1a2 2 0 0 1 2 2M136.9 47.5v4h2v-4M137 47.7h1.8v2.9h-1.8zM137.4 50.2h1.1M137.5 48.9l.4 .6M137.9 49.5v.4M138.3 48.9l-.4 .6M138.7 42.2h5.1a2 2 0 0 1 2 2"/>
<path d="M138.8 57.1h8.8a2 2 0 0 1 2 2v4h-3.7a2 2 0 0 0-2-2h-5.1zM142.6 57h5.1a2 2 0 0 1 2 2M79.8 66.6v4h2v-4M79.9 66.8h1.8v2.8h-1.8zM80.2 69.3h1.1M80.8 68.6v.4M81.6 61.2h5.1a2 2 0 0 1 2 2M81.7 76.2l8.8-.1a2 2 0 0 1 2 2v4.1h-3.7a2 2 0 0 0-2-2.1l-5.1 .1zM85.5 76.1l5.1-.1a2 2 0 0 1 2 2M98.8 66.6v4h2v-4M98.9 66.8h1.8v2.8h-1.8zM99.3 69.3h1.1"/>
<path d="M99.8 68.6v.4M100.6 61.2h5.1a2 2 0 0 1 2 2M100.7 76.2l8.8-.1a2 2 0 0 1 2 2v4.1h-3.7a2 2 0 0 0-2-2.1l-5.1 .1zM104.5 76.1l5.1-.1a2 2 0 0 1 2 2M117.9 66.6v4h2v-4M118 66.8h1.8v2.8h-1.8zM118.3 69.3h1.1M118.9 68.6v.4M119.7 61.2h5.1a2 2 0 0 1 2 2M119.8 76.2l8.8-.1a2 2 0 0 1 2 2v4.1h-3.7a2 2 0 0 0-2-2.1l-5.1 .1zM123.6 76.1l5.1-.1a2 2 0 0 1 2 2M136.9 66.6v4h2v-4"/>
<path d="M137 66.8h1.8v2.8h-1.8zM137.4 69.3h1.1M137.9 68.6v.4M138.7 61.2h5.1a2 2 0 0 1 2 2M138.8 76.2l8.8-.1a2 2 0 0 1 2 2v4.1h-3.7a2 2 0 0 0-2-2.1l-5.1 .1zM142.6 76.1l5.1-.1a2 2 0 0 1 2 2M79.8 85.6v4h2v-4M79.9 85.9h1.8v2.8h-1.8zM80.2 88.3h1.1M80.8 87.6v.4M81.6 80.3h5.1a2 2 0 0 1 2 2M98.8 85.6v4h2v-4"/>
<path d="M98.9 85.9h1.8v2.8h-1.8zM99.3 88.3h1.1M99.6 87.4v.3M99.8 87.6v.4M100.6 80.3h5.1a2 2 0 0 1 2 2M117.9 85.6v4h2v-4M118 85.9h1.8v2.8h-1.8zM118.3 88.3h1.1M118.9 87.6v.4M119.7 80.3h5.1a2 2 0 0 1 2 2M136.9 85.6v4h2v-4M137 85.9h1.8v2.8h-1.8z"/>
<path d="M137.4 88.3h1.1M137.9 87.6v.4M138.7 80.3h5.1a2 2 0 0 1 2 2"/>
</g>
<g fill="none" stroke="#000" stroke-width=".15">
<path d="M10 10h190v128h-190zM12 12h186v124h-186zM60 10v2M110 10v2M160 10v2M83.1 52.1l-.7 .1 1 .3M102.2 52.1l-.7 .1 1 .3M121.2 52.1l-.7 .1 1 .3M140.3 52.1l-.7 .1 1 .3M10 60h2M83.1 71.1l-.7 .2 1 .2M102.2 71.1l-.7 .2 1 .2"/>
<path d="M121.2 71.1l-.7 .2 1 .2M140.3 71.1l-.7 .2 1 .2M198 60h2M83.1 90.2l-.7 .1 1 .3M97.4 87.9v.6M102.2 90.2l-.7 .1 1 .3M121.2 90.2l-.7 .1 1 .3M140.3 90.2l-.7 .1 1 .3M10 110h2M90 104h108v32h-108zM90 119.5h108M102 105.7h.6"/>
<path d="M102.6 105.2l-.3 .1-.1 .1v1.3M103.1 106.5l-.1 .1 .1 .1M103.1 106.5l.1 .1-.1 .1M103.1 105.8v.1M103.1 106.5v.2M103.1 105.8h.1l-.1 .1M103.1 105.8h-.1l.1 .1M140.2 105.8l-.9 .9h.9M198 110h2M60 136v2M90 132.5h108M90 129.5h108"/>
<path d="M90 125.5h108M95.5 124.2l.1 .1-.1 .1M95.5 124.2v.1v.1M95.5 123.5v.1M95.5 124.2v.2M95.5 123.5h.1l-.1 .1M97.7 121.5v.1v.1M97.7 121.5l-.1 .1 .1 .1M97.7 120.8v.1M97.7 121.5v.2M97.7 120.8h-.1l.1 .1M110 136v2"/>
<path d="M110 129.5v3M117.1 123.4l.3 .3v.4l-.3 .3M118.7 123.5l-.5-.1-.2 .3v.4l.1 .2 .1 .1 .5-.1M119.3 123.5l.4-.1 .3 .3v.4l-.1 .2-.2 .1-.4-.1M119.3 122.9v1.5M130.7 131.2h1.2M132.7 130.4a.36 .36 0 0 1 .3-.1 .36 .36 0 0 1 .3 .3 .77 .77 0 0 1-.4 1.2 .91 .91 0 0 1-.2-1.4zM134 131.8h.8M134 130.7l.4-.4v1.5M160 136v2M174 129.5v6.5M181.9 134.6h.8"/>
<path d="M182 133.4l.3-.3v1.5"/>
</g>
<path d="M114.6 127.4l.5 .8M115.2 126.9l-.8 .7" fill="none" stroke="#000" stroke-width=".4"/>
<path d="M52.8 37.1a2 2 0 0 1 1.4-.6h100.1a2.01 2.01 0 0 1 2 2v52.9a2 2 0 0 1-2 2l-100.1-.1a2 2 0 0 1-2-2v-52.8a2 2 0 0 1 .6-1.4z" fill="none" stroke="#575757" stroke-width=".14"/>
<g font-size="2.8">
<text x="91" y="128.9">Title:</text>
<text x="100.7" y="128.9">JL-MP12k</text>
</g>
<g font-size="2.1">
<text x="91" y="107">Board2Pdf:</text>
<text x="104.7" y="107">Black</text>
<text x="112.1" y="107">And</text>
<text x="117.4" y="107">White</text>
<text x="124.6" y="107">BOT -</text>
<text x="133.3" y="107">Page</text>
<text x="140.1" y="107">2/2</text>
<text x="91" y="119.2">JALCO</text>
<text x="91" y="124.7">File:</text>
<text x="91" y="122">Sheet:</text>
<text x="97.1" y="124.7">JL-MP12k.kicad_pcb</text>
<text x="99.2" y="122">Black</text>
<text x="106.7" y="122">And</text>
<text x="112" y="122">White</text>
<text x="119.2" y="122">BOT</text>
<text x="91" y="134.9">KiCad</text>
<text x="91" y="132.1">Size:</text>
<text x="97.7" y="132.1">A5</text>
<text x="98.7" y="134.9">E.D.A.</text>
<text x="106.3" y="134.9">9.0.3</text>
<text x="113" y="132.1">Date:</text>
<text x="120" y="132.1">2025-09-01</text>
<text x="176" y="132.3">Rev:</text>
<text x="176" y="134.9">Id:</text>
<text x="180.1" y="134.9">/1</text>
<text x="182.4" y="132.3">1</text>
</g>
<g font-size="1.8">
<text x="35" y="11.9">1</text>
<text x="85" y="11.9">2</text>
<text x="135" y="11.9">3</text>
<text x="185" y="11.9">4</text>
<text x="10.3" y="35.9">A</text>
<text x="198.4" y="35.9">A</text>
<text x="10.3" y="85.9">B</text>
<text x="198.3" y="85.9">B</text>
<text x="10.3" y="135.9">C</text>
<text x="35" y="137.9">1</text>
<text x="85" y="137.9">2</text>
<text x="135" y="137.9">3</text>
<text x="185" y="137.9">4</text>
<text x="198.3" y="135.9">C</text>
</g>
<g font-size="1.4">
<text x="82.1" y="45.5" transform="rotate(90 82.1 45.5)">1N4148W</text>
<text x="101.2" y="45.5" transform="rotate(90 101.2 45.5)">1N4148W</text>
<text x="120.2" y="45.5" transform="rotate(90 120.2 45.5)">1N4148W</text>
<text x="139.3" y="45.5" transform="rotate(90 139.3 45.5)">1N4148W</text>
<text x="78" y="48" transform="rotate(90 78 48)">D4</text>
<text x="97.1" y="48" transform="rotate(90 97.1 48)">D3</text>
<text x="116.1" y="48" transform="rotate(90 116.1 48)">D2</text>
<text x="135.2" y="48" transform="rotate(90 135.2 48)">D1</text>
<text x="82.1" y="64.6" transform="rotate(90 82.1 64.6)">1N4148W</text>
<text x="101.2" y="64.6" transform="rotate(90 101.2 64.6)">1N4148W</text>
<text x="120.2" y="64.6" transform="rotate(90 120.2 64.6)">1N4148W</text>
<text x="139.3" y="64.6" transform="rotate(90 139.3 64.6)">1N4148W</text>
<text x="78" y="67.1" transform="rotate(90 78 67.1)">D8</text>
<text x="97.1" y="67.1" transform="rotate(90 97.1 67.1)">D7</text>
<text x="116.1" y="67.1" transform="rotate(90 116.1 67.1)">D6</text>
<text x="135.2" y="67.1" transform="rotate(90 135.2 67.1)">D5</text>
<text x="82.1" y="83.6" transform="rotate(90 82.1 83.6)">1N4148W</text>
<text x="101.2" y="83.6" transform="rotate(90 101.2 83.6)">1N4148W</text>
<text x="120.2" y="83.6" transform="rotate(90 120.2 83.6)">1N4148W</text>
<text x="139.3" y="83.6" transform="rotate(90 139.3 83.6)">1N4148W</text>
<text x="78" y="85.7" transform="rotate(90 78 85.7)">D12</text>
<text x="97.1" y="85.7" transform="rotate(90 97.1 85.7)">D11</text>
<text x="116.1" y="85.7" transform="rotate(90 116.1 85.7)">D10</text>
<text x="135.2" y="86.1" transform="rotate(90 135.2 86.1)">D9</text>
</g>
<g font-size=".7">
<text x="80.4" y="48.4" transform="rotate(90 80.4 48.4)">D4</text>
<text x="99.5" y="48.4" transform="rotate(90 99.5 48.4)">D3</text>
<text x="118.5" y="48.4" transform="rotate(90 118.5 48.4)">D2</text>
<text x="137.6" y="48.4" transform="rotate(90 137.6 48.4)">D1</text>
<text x="80.4" y="67.5" transform="rotate(90 80.4 67.5)">D8</text>
<text x="99.5" y="67.5" transform="rotate(90 99.5 67.5)">D7</text>
<text x="118.5" y="67.5" transform="rotate(90 118.5 67.5)">D6</text>
<text x="137.6" y="67.5" transform="rotate(90 137.6 67.5)">D5</text>
<text x="80.4" y="86.3" transform="rotate(90 80.4 86.3)">D12</text>
<text x="99.5" y="86.3" transform="rotate(90 99.5 86.3)">D11</text>
<text x="118.5" y="86.3" transform="rotate(90 118.5 86.3)">D10</text>
<text x="137.6" y="86.5" transform="rotate(90 137.6 86.5)">D9</text>
</g>
</svg>
